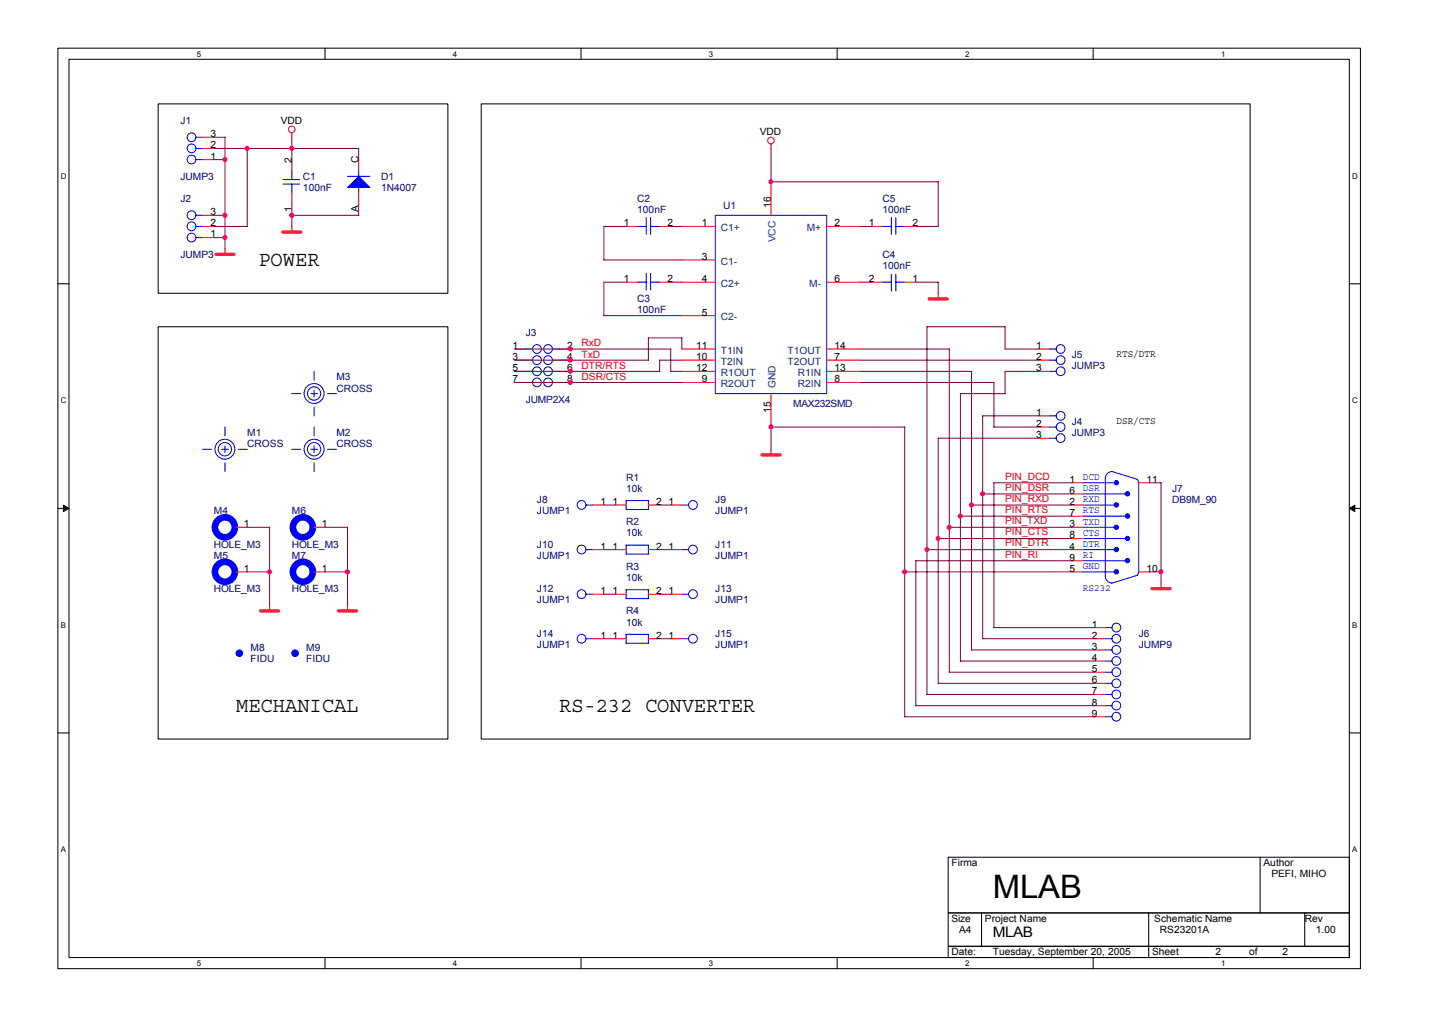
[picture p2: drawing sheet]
<svg xmlns="http://www.w3.org/2000/svg" width="297mm" height="210mm" viewBox="0 0 297 210" stroke-linecap="round" stroke-linejoin="round" font-family="sans-serif">
<path d="M12 10h270.2v190.9h-270.2zM14.3 12.3h265.6v186.3h-265.6z" fill="none" stroke="#000" stroke-width=".21"/>
<g fill="#fff">
<path d="M40.9 10.2h.9v1.9h-.9z"/>
<path d="M40.9 198.9h.9v1.8h-.9z"/>
</g>
<path d="M67.4 10v2.3M67.4 198.6v2.3" fill="none" stroke="#000" stroke-width=".21"/>
<g fill="#fff">
<path d="M94 10.2h.9v1.9h-.9z"/>
<path d="M94 198.9h.9v1.8h-.9z"/>
</g>
<path d="M120.5 10v2.3M120.5 198.6v2.3" fill="none" stroke="#000" stroke-width=".21"/>
<g fill="#fff">
<path d="M147.1 10.2h.9v1.9h-.9z"/>
<path d="M147.1 198.9h.9v1.8h-.9z"/>
</g>
<path d="M173.7 10v2.3M173.7 198.6v2.3" fill="none" stroke="#000" stroke-width=".21"/>
<g fill="#fff">
<path d="M200.2 10.2h.9v1.9h-.9z"/>
<path d="M200.2 198.9h.9v1.8h-.9z"/>
</g>
<path d="M226.8 10v2.3M226.8 198.6v2.3" fill="none" stroke="#000" stroke-width=".21"/>
<g fill="#fff">
<path d="M253.3 10.2h.9v1.9h-.9z"/>
<path d="M253.3 198.9h.9v1.8h-.9z"/>
<path d="M12.6 35.6h1.2v1.8h-1.2z"/>
<path d="M280.5 35.6h1.2v1.8h-1.2z"/>
<path d="M12.6 82.1h1.2v1.9h-1.2z"/>
<path d="M280.5 82.1h1.2v1.9h-1.2z"/>
</g>
<path d="M12 58.9h2.3M279.9 58.9h2.3" fill="none" stroke="#000" stroke-width=".21"/>
<g fill="#fff">
<path d="M12.6 128.7h1.1v1.9h-1.1z"/>
<path d="M280.5 128.7h1.1v1.9h-1.1z"/>
</g>
<path d="M12 105.5h2.3M279.9 105.5h2.3" fill="none" stroke="#000" stroke-width=".21"/>
<g fill="#000" stroke="#000" stroke-width=".21">
<path d="M13.2 104.8l1.1 .7-1.1 .6z" fill-rule="evenodd"/>
<path d="M279.9 105.5l1.1-.7v1.3z" fill-rule="evenodd"/>
</g>
<g fill="#fff">
<path d="M12.6 175.3h1.1v1.8h-1.1z"/>
<path d="M280.5 175.3h1.1v1.8h-1.1z"/>
</g>
<path d="M32.8 21.5h60.1v39.3h-60.1zM99.8 21.5h159.5v131.8h-159.5zM32.8 67.8h60.1v85.5h-60.1zM12 152h2.3M279.9 152h2.3M196.7 177.8h83.2v11.6h-83.2zM261.4 177.8v11.6M196.7 189.4h83.2v6.9h-83.2zM196.7 196.3h83.2v2.3h-83.2zM203.6 189.4v6.9M238.3 189.4v9.2M270.6 189.4v6.9" fill="none" stroke="#000" stroke-width=".21"/>
<g fill="none" stroke="#f00" stroke-width=".21">
<path d="M42 33.1h2.4M42 30.8h2.4M42 28.5h2.4M60.5 27.5v1M60.5 33.1v2.3M74.4 33.1v2.3M159.9 29.8v1M159.9 37.7v7M42 47h2.4M42 49.3h2.4M42 44.7h2.4M46.7 51.6v1.2"/>
<path d="M60.5 40v2.4M60.5 47v1.2M74.4 40v2.4M129.9 47h2.3M129.9 58.5h2.3M136.8 47h2.3M136.8 58.5h2.3M141.4 47h7M141.4 53.9h7M141.4 58.5h7M171.5 47h6.9M171.5 58.5h6.9"/>
<path d="M180.7 47h2.3M180.7 58.5h2.3M187.7 47h2.3M187.7 58.5h2.3M106.8 72.4h2.3M106.8 74.7h2.3M106.8 77h2.3M106.8 79.3h2.3M116 72.4h2.3M116 74.7h2.3M116 77h2.3M116 79.3h2.3"/>
<path d="M141.4 72.4h7M141.4 74.7h7M141.4 77h7M141.4 79.3h7M141.4 65.5h7M171.5 72.4h6.9M171.5 74.7h6.9M171.5 77h6.9M171.5 79.3h6.9M194.6 60.8v1.2M215.4 72.4h2.3M215.4 74.7h2.3"/>
<path d="M215.4 77h2.3M159.9 81.6v7M159.9 93.2v1.2M215.4 86.3h2.3M215.4 88.6h2.3M215.4 90.9h2.3M49 118.6h2.3M49 109.4h2.3M65.2 118.6h2.3M65.2 109.4h2.3M122.9 104.8h2.4M122.9 114h2.4"/>
<path d="M127.6 104.8h2.3M127.6 114h2.3M134.5 104.8h2.3M134.5 114h2.3M139.1 104.8h2.3M139.1 114h2.3M222.3 118.6h2.3M222.3 100.1h2.3M222.3 104.8h2.3M222.3 109.4h2.3M222.3 114h2.3M222.3 102.4h2.3"/>
<path d="M222.3 107.1h2.3M222.3 111.7h2.3M222.3 116.3h2.3M236.2 118.6h2.3M236.2 100.1h2.3M55.9 125.6v1.1M72.1 125.6v1.1M122.9 132.5h2.4M122.9 123.3h2.4M127.6 132.5h2.3M127.6 123.3h2.3M134.5 132.5h2.3"/>
<path d="M134.5 123.3h2.3M139.1 132.5h2.3M139.1 123.3h2.3M226.9 130.2h2.4M226.9 132.5h2.4M226.9 134.8h2.4M226.9 137.1h2.4M226.9 139.4h2.4M240.8 120.9v1.2M226.9 141.7h2.4M226.9 144h2.4M226.9 146.4h2.4"/>
<path d="M226.9 148.7h2.4"/>
<circle cx="60.5" cy="26.8" r=".69"/>
<circle cx="159.9" cy="29.1" r=".68"/>
</g>
<path d="M44.8 52.7h3.7M58.7 48.1h3.7M192.7 62h3.8M158.1 94.4h3.7M54.1 126.7h3.7M70.3 126.7h3.7M239 122.1h3.7" fill="none" stroke="#f00" stroke-width=".68"/>
<g fill="none" stroke="#00f" stroke-width=".21">
<path d="M40.7 33.1h1.4M40.7 30.8h1.4M40.7 28.5h1.4M58.7 38.2h3.5M58.7 37.3h3.5M60.5 35.4v1.9M60.5 38.2v1.8M72.1 36.6h4.6M74.4 35.4v1.2M74.4 38.9v1.1M40.7 49.3h1.4M40.7 47h1.4"/>
<path d="M40.7 44.7h1.4M132.2 47h1.9M132.2 58.5h1.9M134 45.1v3.5M134 56.7v3.5M135 47h1.8M135 45.1v3.5M135 56.7v3.5M135 58.5h1.8M148.4 44.7h23.1v36.9h-23.1zM183 58.5h1.9M183 47h1.9"/>
<path d="M184.9 45.1v3.5M184.9 56.9v3.5M185.8 58.5h1.9M185.8 47h1.9M185.8 45.1v3.5M185.8 56.9v3.5M65.2 77v1.9M109.1 72.4h1.4M109.1 74.7h1.4M109.1 77h1.4M109.1 79.3h1.4M114.6 72.4h1.4"/>
<path d="M114.6 74.7h1.4M114.6 77h1.4M114.6 79.3h1.4M217.7 72.4h1.4M217.7 74.7h1.4M217.7 77h1.4M42 93.2h1.9M46 93.2h1.4M46.7 88.6v1.8M46.7 92.5v1.4M46.7 96v1.8M49.4 93.2h1.9"/>
<path d="M60.5 93.2h1.9M60.5 81.6h1.9M64.5 93.2h1.4M64.5 81.6h1.4M65.2 80.9v1.4M65.2 84.4v1.9M65.2 88.6v1.8M65.2 92.5v1.4M65.2 96v1.8M67.9 93.2h1.9M67.9 81.6h1.9M217.7 86.3h1.4"/>
<path d="M217.7 88.6h1.4M217.7 90.9h1.4M230.6 97.8l5.3 1.7 .3 .4v18.7M230.7 97.8a1.39 1.39 0 0 0-1.4 1.4v20.4M48.7 118.6h.3M48.7 109.4h.3M64.9 118.6h.3M64.9 109.4h.3M121.6 104.8h1.4M121.6 114h1.4M129.9 103.8v1.9h4.6v-1.9h-4.6M129.9 113.1v1.8h4.6v-1.8h-4.6"/>
<path d="M141.4 104.8h1.4M141.4 114h1.4M224.6 118.6h6.5M224.6 100.1h6.5M224.6 104.8h6.5M224.6 109.4h6.5M224.6 114h6.5M224.6 102.4h8.8M224.6 107.1h8.8M224.6 111.7h8.8M224.6 116.3h8.8M229.3 119.5a1.39 1.39 0 0 0 1.4 1.4"/>
<path d="M236 119.3l-5.4 1.6M236.2 118.6l-.3 .7M121.6 132.5h1.4M121.6 123.3h1.4M129.9 122.3h4.6M129.9 122.3v1.9h4.6v-1.9M129.9 131.6v1.8h4.6v-1.8h-4.6M141.4 132.5h1.4M141.4 123.3h1.4M229.3 130.2h1.4M229.3 132.5h1.4M229.3 134.8h1.4"/>
<path d="M229.3 137.1h1.4M229.3 139.4h1.4M229.3 141.7h1.4M229.3 146.4h1.4M229.3 148.7h1.4M229.3 144h1.4"/>
<circle cx="39.7" cy="33.1" r=".91"/>
<circle cx="39.7" cy="30.8" r=".91"/>
<circle cx="39.7" cy="28.5" r=".91"/>
<circle cx="39.7" cy="46.9" r=".91"/>
<circle cx="39.7" cy="44.6" r=".91"/>
<circle cx="39.7" cy="49.3" r=".91"/>
<circle cx="111.4" cy="74.7" r=".91"/>
<circle cx="111.4" cy="72.4" r=".91"/>
<circle cx="111.4" cy="77" r=".91"/>
<circle cx="111.4" cy="79.3" r=".91"/>
<circle cx="113.7" cy="74.7" r=".91"/>
<circle cx="113.7" cy="72.4" r=".91"/>
<circle cx="113.7" cy="77" r=".91"/>
<circle cx="113.7" cy="79.3" r=".91"/>
<circle cx="220" cy="74.7" r=".91"/>
<circle cx="220" cy="72.4" r=".91"/>
<circle cx="220" cy="77" r=".91"/>
<circle cx="46.6" cy="93.2" r="1.38"/>
<circle cx="46.7" cy="93.2" r="2.06"/>
<circle cx="65.1" cy="81.6" r="1.38"/>
<circle cx="65.1" cy="93.2" r="1.38"/>
<circle cx="65.2" cy="81.6" r="2.07"/>
<circle cx="65.2" cy="93.2" r="2.07"/>
<circle cx="220" cy="86.3" r=".91"/>
<circle cx="220" cy="90.9" r=".91"/>
<circle cx="220" cy="88.6" r=".91"/>
<circle cx="120.6" cy="104.7" r=".91"/>
<circle cx="120.6" cy="114" r=".91"/>
<circle cx="143.7" cy="104.7" r=".91"/>
<circle cx="143.7" cy="114" r=".91"/>
<circle cx="120.6" cy="132.5" r=".91"/>
<circle cx="120.6" cy="123.2" r=".91"/>
<circle cx="143.7" cy="123.2" r=".91"/>
<circle cx="143.7" cy="132.5" r=".91"/>
<circle cx="231.6" cy="139.4" r=".91"/>
<circle cx="231.6" cy="132.5" r=".91"/>
<circle cx="231.6" cy="134.8" r=".91"/>
<circle cx="231.6" cy="137.1" r=".91"/>
<circle cx="231.6" cy="130.2" r=".91"/>
<circle cx="231.6" cy="146.3" r=".91"/>
<circle cx="231.6" cy="141.7" r=".91"/>
<circle cx="231.6" cy="148.7" r=".91"/>
<circle cx="231.6" cy="144" r=".91"/>
</g>
<g fill="none" stroke="#00f" stroke-width="1.4">
<circle cx="46.6" cy="109.4" r="2.07"/>
<circle cx="46.7" cy="118.6" r="2.06"/>
<circle cx="62.8" cy="109.4" r="2.07"/>
<circle cx="62.8" cy="118.6" r="2.06"/>
</g>
<g fill="#00f" stroke="#00f" stroke-width=".21">
<circle cx="49.7" cy="135.5" r=".68"/>
<circle cx="61.2" cy="135.5" r=".68"/>
<circle cx="231.6" cy="100.1" r=".45"/>
<circle cx="231.6" cy="104.7" r=".46"/>
<circle cx="233.9" cy="102.4" r=".46"/>
<circle cx="233.9" cy="107" r=".46"/>
<circle cx="231.6" cy="109.4" r=".45"/>
<circle cx="233.9" cy="111.7" r=".45"/>
<circle cx="231.6" cy="114" r=".46"/>
<circle cx="233.9" cy="116.3" r=".46"/>
<circle cx="231.6" cy="118.6" r=".46"/>
</g>
<path d="M74.4 36.6l2.3 2.3h-4.6z" fill-rule="evenodd" fill="#00f" stroke="#00f" stroke-width=".21"/>
<g fill="none" stroke="#800040" stroke-width=".21">
<path d="M44.4 30.8h30v2.3M44.4 28.5h2.3v23.1M44.4 33.1h2.3M51.3 30.8v16.2h-6.9M60.5 28.5v4.6M159.9 37.7h34.7v9.3h-4.6M159.9 30.8v6.9M44.4 49.3h2.3M44.4 44.7h2.3M60.5 44.7h13.9M60.5 42.4v4.6M74.4 42.4v2.3"/>
<path d="M129.9 47h-4.6v6.9h16.2M129.9 58.5h-4.6v7M139.1 47h2.4M139.1 58.5h2.4M178.4 47h2.3M178.4 58.5h2.3M190 58.5h4.6v2.4M106.8 72.4h32.3v4.6M106.8 79.3h34.7M106.8 77h30M106.8 74.7h27.7M125.3 65.5h16.2"/>
<path d="M139.1 77h2.4M141.4 70.1v2.3M141.5 74.7h-4.7v2.3M141.5 70.1h-7v4.6M178.4 72.4h18.5M178.4 79.3h27.8v9.3M178.4 77h23.1M178.4 74.7h37M196.9 72.4v67h30.1M201.5 77v57.8h25.5M215.4 72.4h-6.9v-4.6h-16.2v76.3l34.7-.1M215.4 77h-6.9v4.7"/>
<path d="M159.9 93.2v-4.6h27.8v60.1h39.3M206.2 88.6h9.2M208.5 81.6h-9.3v55.5M215.4 90.9h-20.8v50.9M215.4 86.3h-11.6v46.2h23.2M51.3 118.6h4.6M51.3 109.4h4.6M55.9 109.4v16.2M67.5 118.6h4.6M67.5 109.4h4.6M72.1 109.4v16.2M125.3 104.8h2.3"/>
<path d="M125.3 114h2.3M136.8 104.8h2.3M136.8 114h2.3M187.7 118.6h34.7M192.3 114h30.1M194.6 111.7h27.8M196.9 109.4h25.5M199.2 107.1h23.2M201.5 104.8h20.9M203.8 102.4h18.6M222.4 100.1h-16.2v30.1M222.4 116.3h-32.4v30.1h37"/>
<path d="M238.5 118.6h2.4M238.5 100.1h2.4M240.8 100.1v20.8M125.3 132.5h2.3M125.3 123.3h2.3M136.8 132.5h2.3M136.8 123.3h2.3M199.2 137.1h27.8M206.2 130.2h20.8M194.6 141.7h32.4"/>
</g>
<g fill="#f0f" stroke="#f0f" stroke-width=".21">
<circle cx="51.3" cy="30.8" r=".45"/>
<circle cx="60.5" cy="30.8" r=".45"/>
<circle cx="46.7" cy="49.3" r=".46"/>
<circle cx="72.1" cy="118.6" r=".46"/>
<circle cx="60.5" cy="44.6" r=".46"/>
<circle cx="46.7" cy="33.1" r=".46"/>
<circle cx="46.7" cy="44.6" r=".46"/>
<circle cx="55.9" cy="118.6" r=".45"/>
<circle cx="118.3" cy="72.4" r=".46"/>
<circle cx="118.3" cy="79.3" r=".46"/>
<circle cx="118.3" cy="77" r=".45"/>
<circle cx="159.9" cy="37.7" r=".45"/>
<circle cx="196.9" cy="109.4" r=".45"/>
<circle cx="201.5" cy="104.7" r=".46"/>
<circle cx="192.3" cy="114" r=".45"/>
<circle cx="199.2" cy="107" r=".46"/>
<circle cx="203.8" cy="102.4" r=".45"/>
<circle cx="194.6" cy="111.7" r=".44"/>
<circle cx="187.6" cy="118.6" r=".46"/>
<circle cx="159.9" cy="88.6" r=".44"/>
<circle cx="118.3" cy="74.7" r=".45"/>
<circle cx="240.8" cy="118.6" r=".45"/>
</g>
<text font-size="6.7" x="205.9" y="186.2">MLAB</text>
<g font-size="4.4">
<text x="53.6" y="55.2">POWER</text>
<text x="49" y="147.7">MECHANICAL</text>
<text x="116" y="147.7">RS-232 CONVERTER</text>
</g>
<text font-size="3" x="205.9" y="194.4">MLAB</text>
<g font-size="2.1" fill="#000080">
<text x="37.4" y="25.7">J1</text>
<text x="37.4" y="41.9">J2</text>
<text x="37.4" y="37.3">JUMP3</text>
<text x="62.8" y="37.3">C1</text>
<text x="62.8" y="39.6">100nF</text>
<text x="79" y="37.3">D1</text>
<text x="79" y="39.6">1N4007</text>
<text x="132.2" y="41.9">C2</text>
<text x="183" y="41.9">C5</text>
<text x="132.2" y="44.2">100nF</text>
<text x="150" y="43.3">U1</text>
<text x="183" y="44.2">100nF</text>
<text x="37.4" y="53.5">JUMP3</text>
<text x="183" y="53.5">C4</text>
<text x="183" y="55.8">100nF</text>
<text x="132.2" y="62.7">C3</text>
<text x="132.2" y="65">100nF</text>
<text x="109.1" y="69.7">J3</text>
<text x="222.3" y="74.3">J5</text>
<text x="222.3" y="76.6">JUMP3</text>
<text x="69.8" y="78.9">M3</text>
<text x="69.8" y="81.2">CROSS</text>
<text x="109.1" y="83.5">JUMP2X4</text>
<text x="164.5" y="84.5">MAX232SMD</text>
<text x="222.3" y="88.1">J4</text>
<text x="51.3" y="90.5">M1</text>
<text x="51.3" y="92.8">CROSS</text>
<text x="69.8" y="90.5">M2</text>
<text x="69.8" y="92.8">CROSS</text>
<text x="222.3" y="90.5">JUMP3</text>
<text x="129.9" y="99.7">R1</text>
<text x="44.4" y="106.6">M4</text>
<text x="60.5" y="106.6">M6</text>
<text x="111.4" y="104.3">J8</text>
<text x="111.4" y="106.6">JUMP1</text>
<text x="129.9" y="102">10k</text>
<text x="148.4" y="104.3">J9</text>
<text x="148.4" y="106.6">JUMP1</text>
<text x="243.1" y="102">J7</text>
<text x="243.1" y="104.3">DB9M_90</text>
<text x="44.4" y="113.6">HOLE_M3</text>
<text x="60.5" y="113.6">HOLE_M3</text>
<text x="111.4" y="113.6">J10</text>
<text x="129.9" y="108.9">R2</text>
<text x="129.9" y="111.3">10k</text>
<text x="148.4" y="113.6">J11</text>
<text x="44.4" y="115.9">M5</text>
<text x="60.5" y="115.9">M7</text>
<text x="111.4" y="115.9">JUMP1</text>
<text x="129.9" y="118.2">R3</text>
<text x="148.4" y="115.9">JUMP1</text>
<text x="44.4" y="122.8">HOLE_M3</text>
<text x="60.5" y="122.8">HOLE_M3</text>
<text x="111.4" y="122.8">J12</text>
<text x="111.4" y="125.1">JUMP1</text>
<text x="129.9" y="120.5">10k</text>
<text x="148.4" y="122.8">J13</text>
<text x="148.4" y="125.1">JUMP1</text>
<text x="129.9" y="127.4">R4</text>
<text x="129.9" y="129.8">10k</text>
<text x="52" y="135.1">M8</text>
<text x="52" y="137.4">FIDU</text>
<text x="63.5" y="135.1">M9</text>
<text x="63.5" y="137.4">FIDU</text>
<text x="111.4" y="132.1">J14</text>
<text x="111.4" y="134.4">JUMP1</text>
<text x="148.4" y="132.1">J15</text>
<text x="148.4" y="134.4">JUMP1</text>
<text x="236.2" y="132.1">J6</text>
<text x="236.2" y="134.4">JUMP9</text>
</g>
<g font-size="2.1">
<text x="43.6" y="28.4">3</text>
<text x="58.2" y="25.7">VDD</text>
<text x="157.6" y="28">VDD</text>
<text x="43.6" y="33.1">1</text>
<text x="43.6" y="30.8">2</text>
<text x="60.5" y="33.8" transform="rotate(-90 60.5 33.8)">2</text>
<text x="74.4" y="33.8" transform="rotate(-90 74.4 33.8)">C</text>
<text x="43.6" y="46.9">2</text>
<text x="43.6" y="44.6">3</text>
<text x="60.5" y="44" transform="rotate(-90 60.5 44)">1</text>
<text x="74.4" y="44" transform="rotate(-90 74.4 44)">A</text>
<text x="129.4" y="46.9">1</text>
<text x="138.4" y="46.9">2</text>
<text x="145.6" y="46.9">1</text>
<text x="159.9" y="43.1" transform="rotate(-90 159.9 43.1)">16</text>
<text x="173.1" y="46.9">2</text>
<text x="180.3" y="46.9">1</text>
<text x="189.3" y="46.9">2</text>
<text x="43.6" y="49.3">1</text>
<text x="145.6" y="53.9">3</text>
<text x="129.4" y="58.5">1</text>
<text x="138.4" y="58.5">2</text>
<text x="145.6" y="58.5">4</text>
<text x="173.1" y="58.5">6</text>
<text x="180.3" y="58.5">2</text>
<text x="189.3" y="58.5">1</text>
<text x="145.6" y="65.4">5</text>
<text x="106.3" y="72.4">1</text>
<text x="106.3" y="74.7">3</text>
<text x="106.3" y="77">5</text>
<text x="117.6" y="72.4">2</text>
<text x="117.6" y="74.7">4</text>
<text x="117.6" y="77">6</text>
<text x="144.4" y="72.4">11</text>
<text x="144.4" y="74.7">10</text>
<text x="144.4" y="77">12</text>
<text x="173.1" y="72.4">14</text>
<text x="173.1" y="74.7">7</text>
<text x="173.1" y="77">13</text>
<text x="214.9" y="72.4">1</text>
<text x="214.9" y="74.7">2</text>
<text x="214.9" y="77">3</text>
<text x="231.6" y="74.1">RTS/DTR</text>
<text x="106.3" y="79.3">7</text>
<text x="117.6" y="79.3">8</text>
<text x="145.6" y="79.3">9</text>
<text x="173.1" y="79.3">8</text>
<text x="159.9" y="85.6" transform="rotate(-90 159.9 85.6)">15</text>
<text x="214.9" y="86.2">1</text>
<text x="214.9" y="88.6">2</text>
<text x="231.6" y="88">DSR/CTS</text>
<text x="214.9" y="90.9">3</text>
<text x="221.8" y="100.1">1</text>
<text x="237.8" y="100.1">11</text>
<text x="124.5" y="104.7">1</text>
<text x="127.1" y="104.7">1</text>
<text x="136.1" y="104.7">2</text>
<text x="138.6" y="104.7">1</text>
<text x="221.8" y="104.7">2</text>
<text x="221.8" y="102.4">6</text>
<text x="221.8" y="107">7</text>
<text x="50.6" y="109.3">1</text>
<text x="66.8" y="109.3">1</text>
<text x="124.5" y="114">1</text>
<text x="127.1" y="114">1</text>
<text x="136.1" y="114">2</text>
<text x="138.6" y="114">1</text>
<text x="221.8" y="109.3">3</text>
<text x="221.8" y="114">4</text>
<text x="221.8" y="111.7">8</text>
<text x="50.6" y="118.6">1</text>
<text x="66.8" y="118.6">1</text>
<text x="221.8" y="118.6">5</text>
<text x="221.8" y="116.3">9</text>
<text x="237.8" y="118.6">10</text>
<text x="124.5" y="123.2">1</text>
<text x="127.1" y="123.2">1</text>
<text x="136.1" y="123.2">2</text>
<text x="138.6" y="123.2">1</text>
<text x="226.5" y="130.2">1</text>
<text x="124.5" y="132.5">1</text>
<text x="127.1" y="132.5">1</text>
<text x="136.1" y="132.5">2</text>
<text x="138.6" y="132.5">1</text>
<text x="226.5" y="132.5">2</text>
<text x="226.5" y="134.8">3</text>
<text x="226.5" y="137.1">4</text>
<text x="226.5" y="139.4">5</text>
<text x="226.5" y="141.7">6</text>
<text x="226.5" y="144">7</text>
<text x="226.5" y="146.3">8</text>
<text x="226.5" y="148.7">9</text>
<text x="197.4" y="179.7">Firma</text>
<text x="262.1" y="179.7">Author</text>
<text x="263.7" y="182">PEFI, MIHO</text>
<text x="197.4" y="191.2">Size</text>
<text x="204.3" y="191.2">Project Name</text>
<text x="239.4" y="191.2">Schematic Name</text>
<text x="270.6" y="191.2">Rev</text>
<text x="199" y="193.5">A4</text>
<text x="240.6" y="193.5">RS23201A</text>
<text x="273" y="193.5">1.00</text>
<text x="197.4" y="198.2">Date:</text>
<text x="205.9" y="198.2">Tuesday, September 20, 2005</text>
<text x="239" y="198.2">Sheet</text>
<text x="252.2" y="198.2">2</text>
<text x="259.1" y="198.2">of</text>
<text x="266" y="198.2">2</text>
</g>
<g font-size="2.1" fill="#004080">
<text x="149.5" y="47.9">C1+</text>
<text x="167.3" y="47.9">M+</text>
<text x="160.9" y="50.3" transform="rotate(-90 160.9 50.3)">VCC</text>
<text x="149.5" y="54.9">C1-</text>
<text x="149.5" y="59.5">C2+</text>
<text x="167.9" y="59.5">M-</text>
<text x="149.5" y="66.4">C2-</text>
<text x="149.5" y="73.3">T1IN</text>
<text x="149.5" y="75.6">T2IN</text>
<text x="149.5" y="78">R1OUT</text>
<text x="163.3" y="73.3">T1OUT</text>
<text x="163.3" y="75.6">T2OUT</text>
<text x="165.5" y="78">R1IN</text>
<text x="149.5" y="80.3">R2OUT</text>
<text x="160.9" y="80.5" transform="rotate(-90 160.9 80.5)">GND</text>
<text x="165.5" y="80.3">R2IN</text>
</g>
<g font-size="2.1" fill="#f00">
<text x="120.6" y="71.7">RxD</text>
<text x="120.6" y="76.6">DTR/RTS</text>
<text x="120.6" y="74.3">TxD</text>
<text x="120.6" y="78.9">DSR/CTS</text>
<text x="208.5" y="99.5">PIN_DCD</text>
<text x="208.5" y="101.8">PIN_DSR</text>
<text x="208.5" y="104.1">PIN_RXD</text>
<text x="208.5" y="106.4">PIN_RTS</text>
<text x="208.5" y="108.7">PIN_TXD</text>
<text x="208.5" y="111">PIN_CTS</text>
<text x="208.5" y="113.3">PIN_DTR</text>
<text x="208.5" y="115.7">PIN_RI</text>
</g>
<g font-size="2.1" fill="#00f">
<text x="224.6" y="99.5">DCD</text>
<text x="224.6" y="101.9">DSR</text>
<text x="224.6" y="106.5">RTS</text>
<text x="224.6" y="104.2">RXD</text>
<text x="224.6" y="111.1">CTS</text>
<text x="224.6" y="108.8">TXD</text>
<text x="224.6" y="113.4">DTR</text>
<text x="224.6" y="115.7">RI</text>
<text x="224.6" y="118">GND</text>
<text x="224.6" y="122.7">RS232</text>
</g>
<g font-size="1.6">
<text x="40.9" y="11.7">5</text>
<text x="94" y="11.7">4</text>
<text x="147.1" y="11.7">3</text>
<text x="200.2" y="11.7">2</text>
<text x="253.3" y="11.7">1</text>
<text x="12.6" y="37.1">D</text>
<text x="280.5" y="37.1">D</text>
<text x="12.6" y="83.6">C</text>
<text x="280.5" y="83.6">C</text>
<text x="12.6" y="130.2">B</text>
<text x="280.5" y="130.2">B</text>
<text x="12.6" y="176.8">A</text>
<text x="280.5" y="176.8">A</text>
<text x="40.9" y="200.3">5</text>
<text x="94" y="200.3">4</text>
<text x="147.1" y="200.3">3</text>
<text x="200.2" y="200.3">2</text>
<text x="253.3" y="200.3">1</text>
</g>
</svg>
